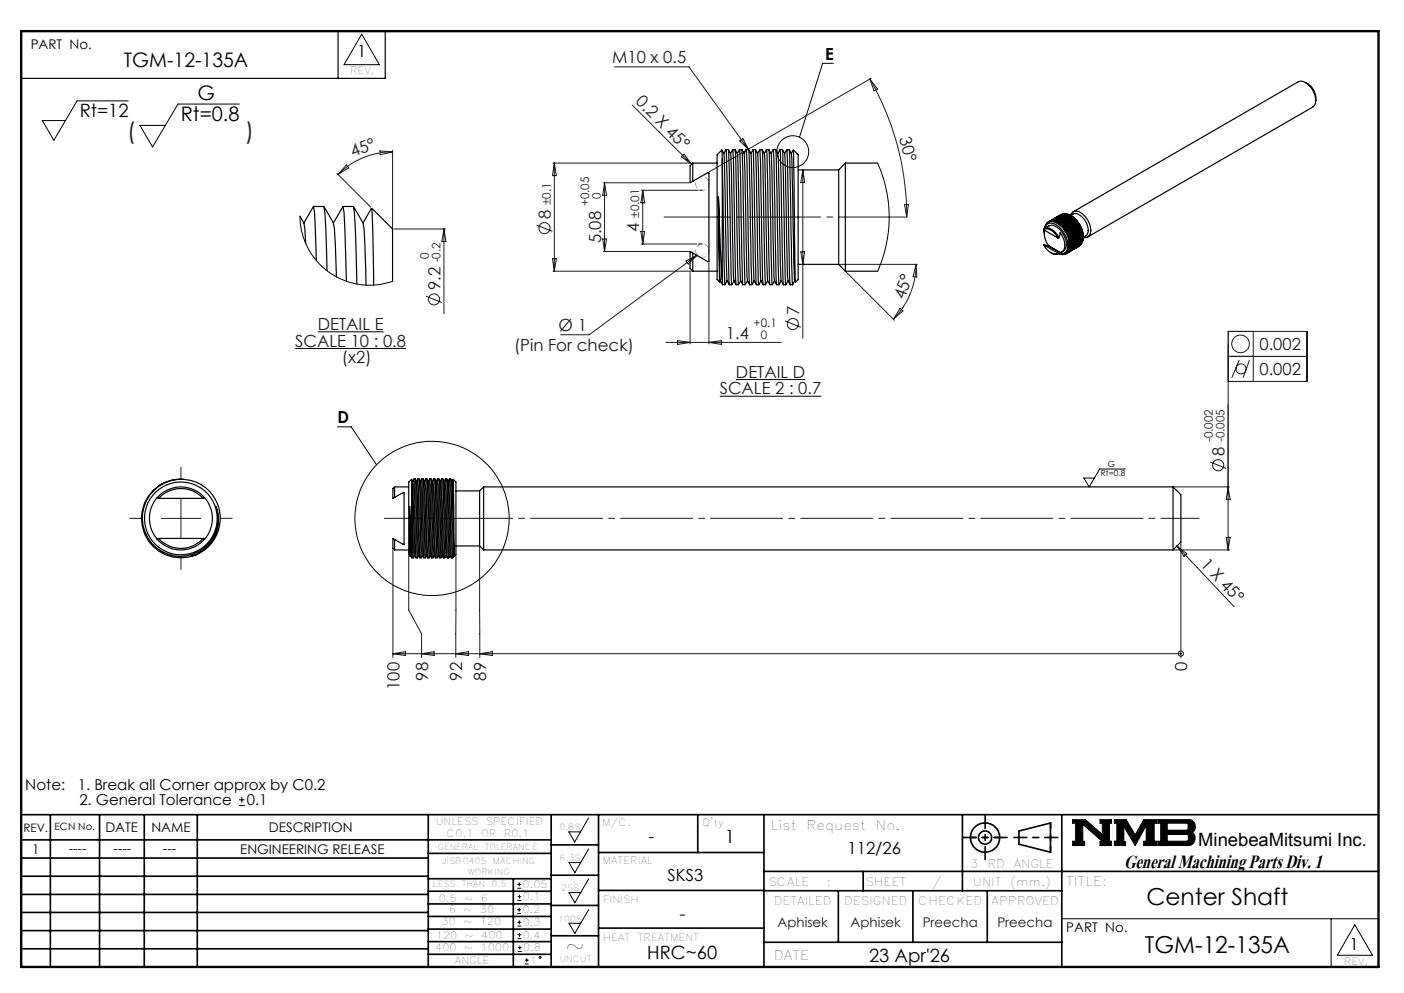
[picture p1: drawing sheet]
<svg xmlns="http://www.w3.org/2000/svg" width="297mm" height="210mm" viewBox="0 0 297 210" stroke-linecap="round" stroke-linejoin="round" font-family="sans-serif">
<g fill="none" stroke="#000" stroke-width=".21">
<path d="M76.5 7.2l3.8 6.5h-7.5zM176.3 13.4h-2.3l-4.9 15.6M27.1 21.3h-10.8l-4.9 8.4-2.4-4.2h4.9M50.6 22h-13l-5.3 9.1-2.7-4.6h5.4M185.7 34.5l1.6 4.7 .6 3 .2 3-.2 3.9-.6 3.5-.7 2.4-.9 2.4M63.4 45.7a14.7 14.7 0 0 0 19.6 13.8M62.5 73.7h23.4M67.2 70.2h14M71.4 90.3h2.9l5.4 8M152.3 83.8h21.5M155.7 80.3h14.6M238 99.2h-5.4l-2.2 3.8-1.1-1.9h2.2"/>
<path d="M50.6 170.3h1.2M50.6 169.1h1.2M51.2 168.5v1.2M120.3 175.9h2.5l-1.2 2.2zM124.5 173l-1.7 2.9M124.5 179.5l-1.7 2.9M226.9 173.3h2.7l3.6 3.2v-2.4h-.5v-.8h2.4v.8h-.4v3.8h.4v.9h-2.4v-.9h.5l-4.1-3.6v3.6h.3v.9h-2.5v-.9h.6v-3.8h-.6zM235.7 173.3h2.5l1.9 3.3 1.8-3.3h2.8v.8h-.5v3.8h.5v.9h-2.8v-.9h.6v-3.3l-2.4 4.2-2.4-4v3.2h.4v.8h-2.4v-.9h.6v-3.8h-.6zM244.9 173.3h6.6a1.47 1.47 0 0 1 1.3 1.2 1.47 1.47 0 0 1-.7 1.6 1.48 1.48 0 0 1 .7 1.6 1.48 1.48 0 0 1-1.4 1.1h-6.5v-.9h.6v-3.8h-.6zM246.9 174.1h4.1l.3 .2v1l-.3 .3h-4.1zM246.9 176.5h4.2l.3 .3v.8l-.4 .3h-4.1zM109.4 193.2h.8"/>
<path d="M109.4 192.4h.8M109.4 187.8h.8M109.4 187h.8M109.5 198.5h.8M109.5 197.7h.8M109.5 195.9h.8M109.5 195h.8M109.5 190.5h.8M109.5 189.6h.8M109.8 192v.8M109.9 194.7v.8M109.9 186.6v.8"/>
<path d="M109.9 189.2v.8M109.9 197.3v.8M110 200v.8M120.4 182.4h2.4l-1.2 2.2zM120.4 188.8h2.4l-1.2 2.1zM120.4 195.3h2.4l-1.2 2.1zM124.5 185.9l-1.7 2.9M124.5 192.4l-1.7 2.9M224.6 194.3h67M281.6 194.3v10.2M286.6 195.6l3.7 6.4h-7.4zM109.5 201.2h.8"/>
<path d="M109.5 200.4h.8M111 203.9h.8M111 203.1h.8M111.4 202.7v.8"/>
<circle cx="167.7" cy="32.1" r="3.4"/>
<circle cx="91.4" cy="109.6" r="16.3"/>
<circle cx="114.3" cy="202.5" r=".2"/>
</g>
<g fill="none" stroke="#000" stroke-width=".35">
<path d="M4.5 172.3h287.1M4.5 177.6h112.1M10.7 172.3v32.2M21.1 172.3v32.2M30.5 172.3v32.2M41.7 172.3v32.2M90.6 172.3v32.2M116.6 172.3v32.2M116.6 178.7h10M126.6 172.3v32.2M147.6 172.3v8M161.6 172.3v32.2"/>
<path d="M203.6 172.3v16.1M215.5 175.7l6.7-1.6v6.1l-6.7-1.7zM224.6 172.3v32.2M4.5 185.3h86.1M4.5 181.5h86.1M4.5 189.2h86.1M4.5 193h86.1M4.5 196.8h86.1M90.6 199.1h26M90.6 193.8h26M90.6 188.5h26M90.6 191.2h26"/>
<path d="M90.6 180.5h26M90.6 185.8h26M90.6 196.5h26M108.6 185.8v18.5M116.6 185.1h10M116.6 191.5h10M116.6 197.9h10M126.6 196.3h35M126.6 188.3h35M126.6 180.3h35M161.6 184.3h130M161.6 199.3h63"/>
<path d="M161.6 188.4h63M177.3 188.4v10.9M182.6 184.3v4.1M193.1 188.4v10.9M208.8 188.4v10.9M4.5 200.7h86.1M90.6 201.8h26"/>
<circle cx="208.4" cy="177.1" r="3.1"/>
<circle cx="208.4" cy="177.1" r="1.4"/>
</g>
<path d="M4.5 6.6h287.1" fill="none" stroke="#000" stroke-width=".21" stroke-dasharray="6.3 1.3 1.3 1.3" stroke-dashoffset="1.9"/>
<g fill="none" stroke="#000" stroke-width=".25">
<path d="M71.5 6.6v10M81.5 6.6v10h-77M276.2 17.5a3.8 3.8 0 0 1 2.1 3.7M146.5 38.3l3.3-1.8 .2 .1v18.7h-.3l-3.2-1.8M146.5 34.5v3.8M146.5 34.5l-.5 .6v3.6l.5-.4M146.5 34.5h5.2M152.7 31.7l.4 .7M152.8 33.6l-.1-1.9-1 1v26.4l.5 .6M152.8 33.6v25.6M152.8 33.6l.4 22.5 .2 4.1M153.1 32.4l.5-.8h.5l.5 .8"/>
<path d="M153.1 32.5l.7 26.9M153.6 31.7l.7 28.5h.5l.5-.8M154.1 31.7l.7 28.5M154.6 32.4l.4-.8h.5l.5 .8M154.6 32.5l.7 26.9M155 31.7l.7 28.5M155.5 31.7l.7 28.5M156 32.4l.4-.8h.6l.4 .8M156 32.5l.7 26.9M156.4 31.7l.8 28.5h.5l.4-.8M157 31.7l.7 28.5M157.4 32.4l.5-.8h.5l.4 .8"/>
<path d="M157.4 32.5l.7 26.9M157.9 31.7l.7 28.5M158.4 31.7l.7 28.5M158.8 32.4l.5-.8h.5l.5 .8M158.8 32.5l.7 26.9M159.3 31.7l.7 28.5h.5l.5-.8M159.8 31.7l.7 28.5M160.3 32.4l.4-.8h.5l.5 .8M160.3 32.5l.7 26.9M160.7 31.7l.7 28.5M161.2 31.7l.7 28.5M161.7 32.4l.4-.8h.6l.4 .8"/>
<path d="M161.7 32.5l.7 26.9M162.1 31.7l.8 28.5h.5l.4-.8M162.7 31.7l.7 28.5M163.1 32.4l.5-.8h.5l.4 .8M163.1 32.5l.7 26.9M163.6 31.7l.7 28.5M164.1 31.7l.7 28.5M164.5 32.4l.5-.8h.5l.5 .8M164.5 32.5l.7 26.9M165 31.7l.7 28.5h.5l.5-.8M165.5 31.7l.7 28.5M166 32.4l.4-.8h.5l.5 .8"/>
<path d="M166 32.5l.7 26.9M166.4 31.7l.7 28.5M166.9 31.7l.7 28.5M167.4 32.5l.7 26.9M167.8 31.7l-.4 .7M167.8 31.8l.5 27.9M167.9 31.7l.9 1v26.4l-.5 .6M168.8 35.9h8.6M177.4 35.9v20M178.8 34.5v22.9M178.8 34.5h6.9M178.8 34.5l-1.4 1.4"/>
<path d="M278.3 21.2a4.3 4.3 0 0 0-3.1-4l-.6 .1-47.6 27.5M278.3 21.2l-.1 .9-.5 .5-47.6 27.5M63.4 45.7l.9 1.5M64.3 47.4l.4 4.1M66.3 43.7l-2 3.5M66.3 43.8v-.1l.2 1.2 .4 10.2M66.3 43.7h2.2M68.5 43.7l2.1 3.5M68.5 43.9a122.2 122.2 0 0 1 .7 13.3M70.6 47.4l.3 4.4 .3 6.8M72.5 43.7l-2 3.5M72.5 43.8l.1-.1a156.6 156.6 0 0 1 .7 15.8"/>
<path d="M72.6 43.7h2.2l2 3.5M74.8 43.9a145.8 145.8 0 0 1 .7 16.2M76.8 47.4a127.3 127.3 0 0 1 .6 12.9M78.5 44.1l-1.7 3.1M78.6 44.2l.5 16.1M78.7 44.1l4.3 4.3v11.1M146.5 53.5v3.9M146.5 53.5l-.5-.3v3.6l.5 .6M146.5 57.4h5.2M152 41.7l.8 17.5M152 41.7l.2 17.9M152 41.7l.4 17.7"/>
<path d="M152.4 59.4l.5 .8M152.4 59.4l-.1 .3M152.8 59.2l.1 1M153.8 59.4l-.4 .8h-.6M153.8 59.4l.5 .8M155.3 59.4l.4 .8M156.7 59.4l-.5 .8h-.5M156.7 59.4l.4 .8M158.1 59.4l.5 .8M159.5 59.4l-.4 .8h-.5M159.5 59.4l.5 .8M161 59.4l.4 .8"/>
<path d="M162.4 59.4l-.5 .8h-.5M162.4 59.4l.4 .8M163.8 59.4l.5 .8M165.2 59.4l-.4 .8h-.5M165.2 59.4l.5 .8M166.7 59.4l.4 .8M168.1 59.4l-.5 .8M168.1 59.4l.2 .3M168.8 55.9h8.6M177.4 55.9l1.4 1.5M178.8 57.4h6.9M220.8 48.6a1.27 1.27 0 0 1 1.9 .1l1.3 1.6"/>
<path d="M220.8 51.8l1 .2M220.8 48.6a2.21 2.21 0 0 1 2.6 1.1l.4 .7M220.8 51.8a2.85 2.85 0 0 0 2.8 1.8l.2-.1M220.8 48.6l3 1.8M220.8 51.8l3 1.7M220.9 49v-.4v.7M221 48.3a1.53 1.53 0 0 1 2.6-.6 5 5 0 0 1 2.1 5.1 1.33 1.33 0 0 1-1.7 .8M221 48.7a4 4 0 0 0 .8 3.3M221.4 47.2a1.89 1.89 0 0 1 2.9 .3 5.4 5.4 0 0 1 2 5.3l-.6 .7M221.5 48a1.87 1.87 0 0 1 2.7 .5 4.2 4.2 0 0 1 1.2 4.1l-.8 .7M221.8 47.9h.1M221.8 47.9l-.4 .1"/>
<path d="M221.8 46.9h.1a2.08 2.08 0 0 1 2.5 .5 5.4 5.4 0 0 1 2 5.4l-.6 .7M221.8 52l2.5 1.4M221.8 47.9l-.9 .4a1.66 1.66 0 0 1 1.1-1.4 1.66 1.66 0 0 1 1.8 .4l1.2 1.1M221.8 52h.1M222 46.8a2.23 2.23 0 0 1 2.6 .5 5.4 5.4 0 0 1 2 5.4l-.2 .4-.4 .3M222.1 46.8a2.18 2.18 0 0 1 2.6 .4 5.7 5.7 0 0 1 2 5.4l-.6 .7M222.2 46.7a2.13 2.13 0 0 1 2.7 .5 5.6 5.6 0 0 1 2 5.3l-.7 .7M222.3 53.4l1 .4 .7-.2M222.4 46.6a2.24 2.24 0 0 1 2.5 .5 5.4 5.4 0 0 1 2.1 5.3l-.7 .8M222.5 46.5a2.12 2.12 0 0 1 2.6 .5 5.4 5.4 0 0 1 2.1 5.3l-.7 .8M222.6 46.5a2.13 2.13 0 0 1 2.6 .4 5.4 5.4 0 0 1 2.1 5.4l-.7 .7M222.8 46.3a2.08 2.08 0 0 1 2.6 .5 5.4 5.4 0 0 1 2 5.4l-.6 .7"/>
<path d="M222.9 46.3a2.28 2.28 0 0 1 2.6 .5 5.6 5.6 0 0 1 2 5.3l-.6 .8M223.1 46.2a2.12 2.12 0 0 1 2.6 .5 5.6 5.6 0 0 1 2 5.3l-.7 .8M223.2 46.1h.1a2.64 2.64 0 0 1 3 1 5.1 5.1 0 0 1 1.5 4.9l-.6 .7M223.3 46a2.08 2.08 0 0 1 2.6 .5 5.5 5.5 0 0 1 2.1 5.4l-.7 .7M223.4 46a2.5 2.5 0 0 1 3.2 .9 5.1 5.1 0 0 1 1.5 4.9l-.6 .7M223.6 45.9a2.12 2.12 0 0 1 2.6 .4 5.7 5.7 0 0 1 2.2 4.9 1.47 1.47 0 0 1-.8 1.2M223.7 45.8a2.13 2.13 0 0 1 2.6 .5 5.4 5.4 0 0 1 2.1 5.4l-.7 .7M223.8 53.5l.2 .1M223.9 45.7a2.08 2.08 0 0 1 2.6 .5 5.4 5.4 0 0 1 2 5.4l-.6 .7M224 45.7a2.18 2.18 0 0 1 2.6 .4 5.6 5.6 0 0 1 2 5.4l-.6 .7M224 50.3l-.2 .1M224.1 53.6h-.2"/>
<path d="M224.2 46.2l-.2 .6M224.3 45.5a2.08 2.08 0 0 1 2.5 .5 5.4 5.4 0 0 1 2.1 5.4l-.7 .7a2.59 2.59 0 0 0 .6-3.1 5.3 5.3 0 0 0-3.7-3.7l-.9 .3M224.3 49.3h.1M224.3 49.3l-.3 1M224.3 53.4l-.3 .2M224.3 49.3a3.5 3.5 0 0 1 .6 3.7l-.6 .4M224.3 53.4h.1M224.4 45.4a2.27 2.27 0 0 1 2.8 .7 5.1 5.1 0 0 1 1.7 5.2M225 48.4a4.8 4.8 0 0 1 1.1 4.7l-.6 .6-.9 .1M225 48.4a5.1 5.1 0 0 1 1.2 4.5l-.7 .7M225.9 50.9a2.2 2.2 0 0 1-.8 2.9l-1.1-.2a1.45 1.45 0 0 0 2-1.5zM226.4 45.6a1.76 1.76 0 0 1 2.7 .5 3.3 3.3 0 0 1 .8 3.6l-.7 .5a1.38 1.38 0 0 0 1.5-1.8 4.2 4.2 0 0 0-3.1-3.7l-.7 .1-.4 .7a5.6 5.6 0 0 1 2.7 4.7"/>
<path d="M227.5 52.5l-.1 .1M167.1 60.2h.6M32.6 103.7a8.3 8.3 0 0 1 12.7 1.5 8.3 8.3 0 0 1-3.9 12.2 8.1 8.1 0 0 0 4.3-10.3 8 8 0 0 1-8.3 10.6 8 8 0 0 1-6.4-11.8l.7-1.2zM33.3 114.1a6.7 6.7 0 0 0 10 0M33.3 105.2a6.6 6.6 0 0 1 10 0M33.3 105.2a6.7 6.7 0 0 0 0 8.9M33.3 105.2l.2 .2M33.5 113.9a6.3 6.3 0 0 0 9.5 0M33.5 105.4a6.4 6.4 0 0 1 9.5 0M33.5 113.9l-.2 .2M33.5 105.4h9.5M33.5 113.9h9.5"/>
<path d="M34.7 102.1l-.9 .5M38.9 101.4a8.3 8.3 0 0 0-8.9 9.6 8.3 8.3 0 0 0 11.4 6.4M41.5 117.3l-1.1 .3M43 113.9l.3 .2M43.3 105.2a6.6 6.6 0 0 1 0 8.9M43.3 105.2l-.3 .2M83.5 105.2l1.9-1.1 .1 .1v10.9h-.2l-1.8-1M83.5 103v2.2M83.5 114.1v2.2M83.5 103l-.4 .3v2.1l.4-.2M83.5 114.1l-.4-.2v2.1l.4 .3M83.5 116.3h3"/>
<path d="M83.5 103h3M86.6 107.1l.5 10.3M86.6 107.1l.2 10.5M86.6 107.1l.3 10.4M87 101.4l-.5 .5v15.4l.3 .3M87.1 101.4v1.1M87.1 117.4v.6l-.2-.5-.1 .1M87.1 102.5v14.9M87.1 102.5l.4 15.5M87.1 118h.4M87.3 101.8l.4 15.7M87.5 118l.2-.5 .3 .5"/>
<path d="M87.6 101.3l-.3 .5-.2-.4M87.6 101.3l.4 16.7M87.6 101.3h.3M87.9 101.3l.2 .5 .3-.5M87.9 101.3l.4 16.7M88 118h.3M88.1 101.8l.4 15.7M88.3 118l.2-.5 .3 .5M88.4 101.3l.4 16.7M88.4 101.3h.3M88.7 101.3l.3 .5 .2-.5M88.7 101.3l.4 16.7"/>
<path d="M88.8 118h.3M89 101.8l.4 15.7M89.1 118l.3-.5 .2 .5M89.2 101.3l.4 16.7M89.2 101.3h.3M89.5 101.3l.3 .5 .3-.5M89.5 101.3l.5 16.7M89.6 118h.4M89.8 101.8l.4 15.7M90 118l.2-.5 .3 .5M90.1 101.3l.4 16.7M90.1 101.3h.2"/>
<path d="M90.3 101.3l.3 .5 .3-.5M90.3 101.3l.5 16.7M90.5 118h.3M90.6 101.8l.5 15.7M90.8 118l.3-.5 .2 .5M90.9 101.3l.4 16.7M90.9 101.3h.3M91.2 101.3l.3 .5 .2-.5M91.2 101.3l.4 16.7M91.3 118h.3M91.5 101.8l.4 15.7M91.6 118l.3-.5 .2 .5"/>
<path d="M91.7 101.3l.4 16.7M91.7 101.3h.3M92 101.3l.3 .5 .3-.5M92 101.3l.5 16.7M92.1 118h.3M92.3 101.8l.4 15.7M92.5 118l.2-.5 .3 .5M92.6 101.3l.4 16.7M92.6 101.3h.3M92.9 101.3l.2 .5 .3-.5M92.9 101.3l.4 16.7M93 118h.3"/>
<path d="M93.1 101.8l.5 15.7M93.3 118l.3-.5 .2 .5M93.4 101.3l.4 16.7M93.4 101.3h.3M93.7 101.3l.3 .5 .2-.5M93.7 101.3l.4 16.7M93.8 118h.3M94 101.8l.4 15.7M94.1 118l.3-.5 .3 .5M94.2 101.3l.5 16.7M94.2 101.3h.3M94.7 118h.2"/>
<path d="M94.8 101.8l.4 15.7M94.9 118l.3-.5 .3 .5M95.1 101.3l-.3 .5-.3-.5 .4 16.7M95.1 101.3l.3 15.3 .1 1.4h.3M95.1 101.3h.3M95.4 101.3l.4 16.7 .3-.5v.1M95.4 101.3l.2 .5 .2-.4M95.6 101.8l.4 15.7M95.9 101.4l.5 .5v15.4l-.3 .3zM96.4 115.5h5.1M96.4 103.8h5.1M101.5 103.8v11.7"/>
<path d="M101.5 115.5l.8 .8M102.3 103v13.3M102.3 116.3h145.8M102.3 103h145.8M102.3 103l-.8 .8M248.1 103v13.3M248.1 103l1.7 1.6v10l-1.7 1.7"/>
<circle cx="38.3" cy="109.6" r="7.7"/>
</g>
<path d="M205.3 177.1h6.2M222.2 174v6.2" fill="none" stroke="#000" stroke-width=".35" stroke-dasharray="15.2 1.3 1.3 1.3" stroke-dashoffset="14.1"/>
<path d="M203.8 177.1h9.2M208.4 172.5v9.2M214.5 177.1h9.3" fill="none" stroke="#000" stroke-width=".35" stroke-dasharray="15.2 1.3 1.3 1.3" stroke-dashoffset="12.5"/>
<path d="M4.5 6.6h287.1v197.9h-287.1z" fill="none" stroke="#000" stroke-width=".5"/>
<path d="M226.9 173.3v.8h.6v3.8h-.6v.9h2.5v-.9h-.3v-3.6l4.1 3.6h-.5v.9h2.4v-.9h-.4v-3.8h.4v-.8h-2.4v.8h.5v2.4l-3.6-3.2zM235.7 173.3v.8h.6v3.8h-.6v.9h2.4v-.8h-.4v-3.2l2.4 4 2.4-4.2v3.3h-.6v.9h2.8v-.9h-.5v-3.8h.5v-.8h-2.8l-1.8 3.3-1.9-3.3zM246.9 176.5h4.2l.3 .2v1l-.3 .2h-4.2zM244.9 173.3v.8h.6v3.8h-.6v.9h6.9l.7-.5 .3-.9-.1-.7-.6-.6a1.48 1.48 0 0 0 .7-1.6 1.48 1.48 0 0 0-1.3-1.2zM246.9 174.1h4.1l.3 .2v1.1l-.2 .2h-4.2z" fill-rule="evenodd" fill="#000"/>
<g fill="none" stroke="#191924" stroke-width=".21">
<path d="M130 14.1h15.7l12.7 17.6M184 16.7l1.6 2.1-.7 .4zM184 16.7a58.3 58.3 0 0 1 7.8 29.2M184.3 16.6l-34.3 19.7M71.3 36.7l7.1 7.1M73.3 34.9l.5 .6-2.3 1.4zM80.4 31.9l2.6 .2-2.6 .6zM83 32.1a16.3 16.3 0 0 0-11.5 4.8M83 31.8v16.3M117 34.5h29.2M117.3 34.5v22.9M117.3 34.5l.4 2.6h-.8z"/>
<path d="M127.6 38.7h18.1M127.9 38.7v14.5M127.9 38.7l.4 2.6h-.8zM133.7 22.2l12.6 12.5M144.1 33.2l.6-.6 1.6 2.1zM156.5 29.8l.7-.5 1.2 2.4zM169.8 35.9v35.7M169.8 35.9l.4 2.7h-.8zM83.3 48.4h10.9M93.9 48.4v17.9M93.9 48.4l.4 2.7h-.8zM113.5 47.6l3.3 1.3"/>
<path d="M116.9 54.7h.8l-.4 2.7zM117 57.4h29.2M127.5 50.5h.8l-.4 2.7zM127.6 53.2h18.1M135.6 49h.8l-.4 2.6zM135.7 40.2h12M135.7 51.6h11.7M136 40.2v11.4M136 40.2l.4 2.7h-.8zM145.1 55.2l2.4-1.2-1.9 1.8zM146 57.6v15.1M147.5 54l-22.9 16.8h-6"/>
<path d="M147.7 51.6h.9M148 40.2h.6M150 55.6v17.1M169.4 53.3h.8l-.4 2.6zM177.7 55.9h16.4M179 57.6l10.2 10.1M191.3 43.3h.9l-.4 2.6zM193.8 55.9l.2 2.7-.9-.1zM193.8 55.9a16.7 16.7 0 0 1-4.8 11.6M90.1 62.6l3.4 1.4M140.9 72.4h24.4M143.3 72l2.7 .4-2.7 .4z"/>
<path d="M150 72.4l2.6-.4v.8zM166.1 67.9l3.3 1.3M190.4 65.2l.6 .5-2 1.8zM259.8 75.4h16.7M262.1 76.2l-1.5 3.7M264.3 76.2l-1.3 3.7M265.1 70.1v10.6M256 97.7l3.4 1.4M259.8 85.6v30.7M259.8 80.7h16.7v-10.6h-16.7v32.9M34.1 109.6h8.3M38.3 105.5v8.3"/>
<path d="M83.1 116.3v22.8M86.5 117.6v11.4l2.7 5v5.1M96.4 117.6v21.5M101.5 115.8v23.3M248.4 116.3h11.7M248.4 103h11.7M249 115.5l2.1 1.6-.6 .6zM249 115.5l12.1 12.8M249.8 114.9v24.2M259.4 113.7h.8l-.4 2.6zM259.8 103l.4 2.6h-.8zM83.1 138.2h166.7"/>
<path d="M83.1 138.2l2.7-.4v.8zM89.2 138.2l2.6-.4v.8zM96.4 138.2l2.7-.4v.8zM101.5 138.2l2.6-.4v.8zM249.8 138.2h.1"/>
<circle cx="115.2" cy="48.2" r="1.18"/>
<circle cx="91.8" cy="63.3" r="1.17"/>
<circle cx="167.7" cy="68.5" r="1.19"/>
<circle cx="262.4" cy="72.7" r="1.87"/>
<circle cx="262.5" cy="78" r="1.07"/>
<circle cx="257.7" cy="98.4" r="1.18"/>
<circle cx="249.8" cy="138.2" r=".54"/>
</g>
<path d="M149.9 38.4a1.43 1.43 0 0 0-2.3-.6 1.43 1.43 0 0 0 .5 2.4 1.43 1.43 0 0 0 1.9-1.6l-.1-.2M149.9 52.6a1.43 1.43 0 0 0-2.3-.6 1.43 1.43 0 0 0 .5 2.4 1.43 1.43 0 0 0 1.9-1.7l-.1-.1" fill="none" stroke="#f0f" stroke-width=".21" stroke-dasharray="1.3 .6" stroke-linecap="butt"/>
<path d="M29.9 109.6h-2.5M38.3 101.3v-2.5M38.3 118v2.5M46.6 109.6h2.5" fill="none" stroke="#191924" stroke-width=".21" stroke-dasharray="15.2 1.3 1.3 1.3"/>
<path d="M140.5 45.9h51" fill="none" stroke="#191924" stroke-width=".21" stroke-dasharray="15.2 1.3 1.3 1.3" stroke-dashoffset="1.1"/>
<path d="M81.3 109.6h172.4" fill="none" stroke="#191924" stroke-width=".21" stroke-dasharray="15.2 1.3 1.3 1.3" stroke-dashoffset="7.2"/>
<text font-size="6.2" x="237.8" y="183.6">General Machining Parts Div. 1</text>
<g font-size="4.9" fill="#191924">
<text x="26.9" y="29.4">(</text>
<text x="52" y="29.4">)</text>
</g>
<g font-size="4.9">
<text x="242.5" y="191.4">Center Shaft</text>
<text x="119.6" y="201.8">~</text>
<text x="242.2" y="201.5">TGM-12-135A</text>
</g>
<g font-size="4.2">
<text x="26.2" y="14.3">TGM-12-135A</text>
<text x="41.8" y="21.1">G</text>
<text x="38.2" y="25.6">Rt=0.8</text>
</g>
<g font-size="3.9">
<text x="16.9" y="24.6">Rt=12</text>
<text x="153.3" y="178.4">1</text>
<text x="253.5" y="178.9">MinebeaMitsumi Inc.</text>
<text x="136.9" y="202.9">HRC~60</text>
<text x="183.8" y="203.4">23 Apr'26</text>
</g>
<text font-size="3.9" fill="#191924" x="143.7" y="194.6">-</text>
<g font-size="3.5">
<text x="75.6" y="12.1">1</text>
<text x="174.5" y="12.7">E</text>
<text x="71.4" y="89.5">D</text>
<text x="137.3" y="178.2">-</text>
<text x="179.3" y="180.5">112/26</text>
<text x="141.2" y="186.3">SKS3</text>
<text x="285.5" y="200.9">1</text>
</g>
<g font-size="3.5" fill="#191924">
<text x="129.5" y="13.3">M10 x 0.5</text>
<text x="134.3" y="21.7" transform="rotate(45 134.3 21.7)">0.2 X 45°</text>
<text x="190.2" y="29.1" transform="rotate(76 190.2 29.1)">30°</text>
<text x="74.7" y="33.3" transform="rotate(-20 74.7 33.3)">45°</text>
<text x="116.5" y="46.3" transform="rotate(-90 116.5 46.3)">8</text>
<text x="127.1" y="51.5" transform="rotate(-90 127.1 51.5)">5.08</text>
<text x="135.2" y="49" transform="rotate(-90 135.2 49)">4</text>
<text x="93.2" y="61.4" transform="rotate(-90 93.2 61.4)">9.2</text>
<text x="191.3" y="63.5" transform="rotate(-71 191.3 63.5)">45°</text>
<text x="67.2" y="69.8">DETAIL E</text>
<text x="118.2" y="70">Ø 1</text>
<text x="153.6" y="71.6">1.4</text>
<text x="169.1" y="66.6" transform="rotate(-90 169.1 66.6)">7</text>
<text x="62.5" y="73.3">SCALE 10 : 0.8</text>
<text x="72.3" y="76.7">(x2)</text>
<text x="108.7" y="74.2">(Pin For check)</text>
<text x="266.4" y="74.1">0.002</text>
<text x="152.3" y="83.4">SCALE 2 : 0.7</text>
<text x="155.7" y="79.9">DETAIL D</text>
<text x="266.4" y="79.3">0.002</text>
<text x="259" y="96.4" transform="rotate(-90 259 96.4)">8</text>
<text x="253.8" y="119.5" transform="rotate(47 253.8 119.5)">1 X 45°</text>
<text x="90.6" y="143.9" transform="rotate(-90 90.6 143.9)">98</text>
<text x="97.8" y="143.9" transform="rotate(-90 97.8 143.9)">92</text>
<text x="102.9" y="143.9" transform="rotate(-90 102.9 143.9)">89</text>
<text x="251.1" y="142" transform="rotate(-90 251.1 142)">0</text>
<text x="84.5" y="145.9" transform="rotate(-90 84.5 145.9)">100</text>
</g>
<g font-size="3.2">
<text x="5.4" y="167.2">Note:</text>
<text x="16.4" y="167.2">1. Break all Corner approx by C0.2</text>
<text x="16.8" y="170.3">2. General Tolerance</text>
<text x="52.2" y="170.3">0.1</text>
</g>
<g font-size="2.8">
<text x="6.5" y="10.4">PART No.</text>
<text x="22.3" y="175.9">DATE</text>
<text x="32" y="175.9">NAME</text>
<text x="56.9" y="175.9">DESCRIPTION</text>
<text x="163.1" y="175.4">List</text>
<text x="170.6" y="175.4">Request</text>
<text x="185.3" y="175.4">No.</text>
<text x="6.8" y="180.6">1</text>
<text x="14.5" y="180.3">----</text>
<text x="24" y="180.3">----</text>
<text x="34.5" y="180.3">---</text>
<text x="50.8" y="180.7">ENGINEERING RELEASE</text>
<text x="225.5" y="187.3">TITLE:</text>
<text x="225.6" y="197.2">PART No.</text>
<text x="163.7" y="203">DATE</text>
</g>
<g font-size="2.8" fill="#191924">
<text x="164.5" y="196.1">Aphisek</text>
<text x="179.9" y="196.1">Aphisek</text>
<text x="195.2" y="196.1">Preecha</text>
<text x="211" y="196.1">Preecha</text>
</g>
<g font-size="2.5" fill="#191924">
<text x="116.5" y="43.4" transform="rotate(-90 116.5 43.4)">±0.1</text>
<text x="124.7" y="43.7" transform="rotate(-90 124.7 43.7)">+0.05</text>
<text x="127.1" y="42.2" transform="rotate(-90 127.1 42.2)">0</text>
<text x="135.2" y="46" transform="rotate(-90 135.2 46)">±0.01</text>
<text x="90.7" y="54.7" transform="rotate(-90 90.7 54.7)">0</text>
<text x="93.2" y="55.5" transform="rotate(-90 93.2 55.5)">-0.2</text>
<text x="159.4" y="69.2">+0.1</text>
<text x="160.9" y="71.6">0</text>
<text x="256.6" y="93.5" transform="rotate(-90 256.6 93.5)">-0.002</text>
<text x="259" y="93.5" transform="rotate(-90 259 93.5)">-0.005</text>
</g>
<g font-size="2.5">
<text x="4.9" y="175.9">REV.</text>
<text x="205.2" y="183.6">3</text>
<text x="208.9" y="183.6">RD</text>
<text x="214.4" y="183.6">ANGLE</text>
<text x="162.5" y="187.3">SCALE</text>
<text x="163.7" y="191.5">DETAILED</text>
<text x="174.9" y="187.3">:</text>
<text x="178.6" y="191.5">DESIGNED</text>
<text x="183.1" y="187.3">SHEET</text>
<text x="194.2" y="191.5">CHECKED</text>
<text x="197.2" y="187.3">/</text>
<text x="205.8" y="187.3">UNIT</text>
<text x="209.8" y="191.5">APPROVED</text>
<text x="213.7" y="187.3">(mm.)</text>
</g>
<g font-size="2.1">
<text x="74.1" y="15.7">REV.</text>
<text x="11.6" y="175.6">ECN No.</text>
<text x="92.2" y="174.5">UNLESS</text>
<text x="94.5" y="177.1">C0.1</text>
<text x="101.8" y="177.1">OR</text>
<text x="102.8" y="174.5">SPECIFIED</text>
<text x="106.6" y="177.1">R0.1</text>
<text x="127.3" y="174.7">M/C.</text>
<text x="148.6" y="174.8">Q'ty</text>
<text x="127.5" y="182.8">MATERIAL</text>
<text x="92.8" y="190.8">0.5</text>
<text x="98.2" y="190.8">~</text>
<text x="101.7" y="190.8">6</text>
<text x="110.6" y="187.8">0.05</text>
<text x="110.6" y="190.4">0.1</text>
<text x="127.6" y="190.9">FINISH</text>
<text x="93.4" y="195.7">30</text>
<text x="94.9" y="193">6</text>
<text x="98" y="195.7">~</text>
<text x="98" y="193">~</text>
<text x="101.5" y="195.7">120</text>
<text x="101.5" y="193">30</text>
<text x="110.5" y="193.2">0.2</text>
<text x="110.6" y="195.9">0.3</text>
<text x="92.1" y="201.1">400</text>
<text x="92.2" y="198.6">120</text>
<text x="96.2" y="203.9">ANGLE</text>
<text x="98.2" y="201.1">~</text>
<text x="98.3" y="198.6">~</text>
<text x="101.7" y="201.1">1000</text>
<text x="101.8" y="198.6">400</text>
<text x="110.6" y="198.5">0.4</text>
<text x="110.7" y="201.2">0.8</text>
<text x="112.1" y="203.9">1</text>
<text x="127.6" y="199">HEAT</text>
<text x="134.9" y="199">TREATMENT</text>
<text x="284.3" y="204.1">REV.</text>
</g>
<g font-size="1.8">
<text x="232.9" y="100.7">Rt=0.8</text>
<text x="234.3" y="98.8">G</text>
<text x="92.6" y="179.7">GENERAL</text>
<text x="102.5" y="179.7">TOLERANCE</text>
<text x="118.4" y="175.6">0.8S</text>
<text x="93.5" y="182.6">JISB0405</text>
<text x="99" y="185">WORKING</text>
<text x="104.3" y="182.6">MACHING</text>
<text x="118.4" y="182.1">6.3S</text>
<text x="91.6" y="187.6">LESS</text>
<text x="97.7" y="187.6">THAN</text>
<text x="104" y="187.6">0.5</text>
<text x="118.7" y="188.4">25S</text>
<text x="118.1" y="194.9">100S</text>
<text x="118.4" y="203.4">UNCUT</text>
</g>
</svg>
